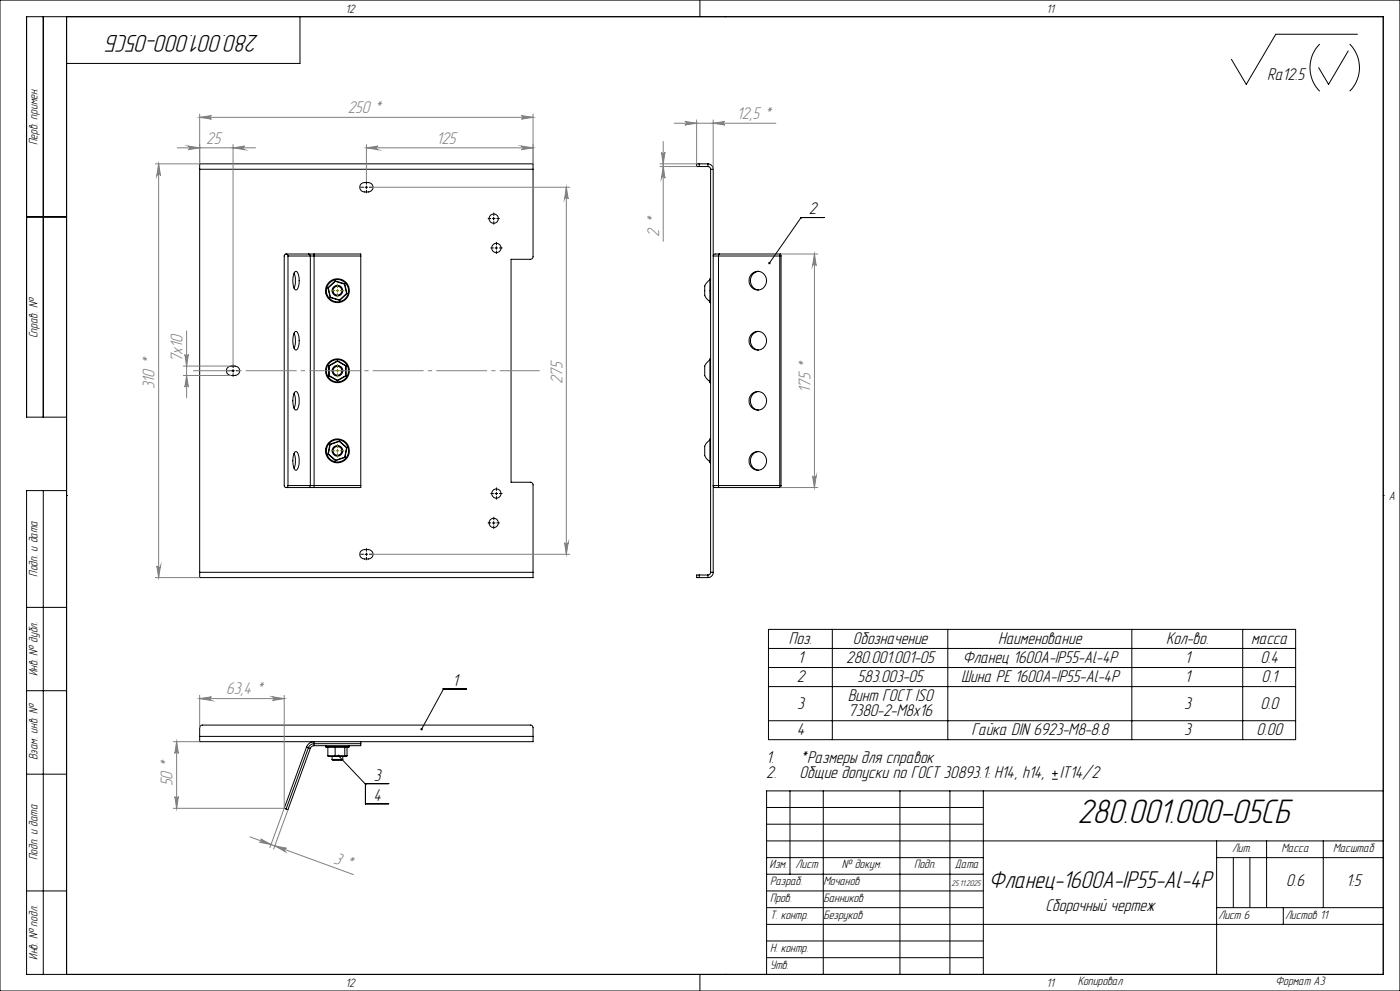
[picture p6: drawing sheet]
<svg xmlns="http://www.w3.org/2000/svg" width="420mm" height="297mm" viewBox="0 0 420 297" stroke-linecap="round" stroke-linejoin="round" font-family="sans-serif">
<g fill="none" stroke="#000" stroke-width=".3">
<path d="M0 0h420v297h-420zM13 5v120M20 5v287M90 5v14h-70M210 0v5M217.5 5h.1M395.9 13.2a10 10 0 0 0 0 14.1M404.5 15.3l-5.9 10-3-5M404.9 13.2a10 10 0 0 1 0 14.1M407.2 10.3h-24.5l-8.8 15-4.5-7.5M59.9 50.7v-1.6h100v1.6M59.9 50.7h100"/>
<path d="M59.9 50.7v120.8M108.4 55a2.65 2.65 0 0 1 3.3 .4 1.41 1.41 0 0 1-1.2 2.1 2.19 2.19 0 0 1-2.4-.7 1.52 1.52 0 0 1 .3-1.8zM109.5 56.1h.8M109.9 55.7v.8M159.9 50.7v26.2a.78 .78 0 0 1-.8 .8h-5.8v66.8h5.8a.78 .78 0 0 1 .8 .8v26.2M209.8 49.1h-.8v.8h.8M209.8 49.1h2.6M209.8 49.1v.8M209.8 49.9h2.6M212.4 49.1a1.63 1.63 0 0 1 1.6 1.6M212.4 49.9l.6 .4 .2 .4M212.4 49.1v.8"/>
<path d="M213.2 50.7h.8M213.2 50.7v120.8M214 50.7v120.8M8 65h12M85.8 76.1l.5 .3 .1 .3M85.8 76.1l-.4 .3-.1 .3v68.8l.1 .4 .4 .2M85.8 76.1h6.7M86.4 76.7h6.7M86.4 76.7v68.8M92.5 76.1l.5 .3 .1 .3M92.5 76.1h1.7M93.1 76.7h1.1"/>
<path d="M93.1 76.7v68.8M94.2 76.1v.6M94.2 76.1h14v.6M94.2 76.7h14M94.2 76.7v68.8M108.2 76.7v68.8M147.7 65.5h.8M148.1 65.1v.8M148.5 74.3h.8M148.9 73.9v.8M215.5 76.7h18.4M215.5 76.7v68.8"/>
<path d="M215.8 76.1l-.3 .6M215.8 76.1a1.34 1.34 0 0 0-1.8 .6h1.5M215.8 76.1h18.3M233.9 76.7v68.8M234.1 76.1l-.2 .6M234.1 76.1l.2 .4v69.3l-.2 .3M240.2 65.4h.1M240.2 65.2h7M240.2 65.4l-9.4 13.4M88.2 81.8a6.9 6.9 0 0 1 0 4.6M88.2 99.9a6.8 6.8 0 0 1 0 4.5M88.6 99.4l.2-.1a3.6 3.6 0 0 1 .9 3.4l-.3 1.6-.6 .6a3.5 3.5 0 0 1-.9-3.4l.2-1.1z"/>
<path d="M88.6 81.4l.2-.1a3.6 3.6 0 0 1 .9 3.4l-.3 1.6-.6 .6a3.5 3.5 0 0 1-.9-3.4l.2-1.1zM98.4 86.3h.1M98.4 86.3l.7 2.9M98.5 86.3l.6 2.8M99.1 89.2l2.8 .8M99.1 89.1l2.8 .8M99.1 89.1v.1M100.5 84.2l-2.1 2.1M100.5 84.2l.1 .1M100.5 84.2l2.9 .9M100.6 84.3l-2.1 2M100.6 84.3l2.7 .9"/>
<path d="M101.9 89.9v.1M103.3 85.2l.7 2.7M103.4 85.1l-.1 .1M103.4 85.1l.7 2.9M104 87.9l-2.1 2M104 87.9l.1 .1M104.1 88l-2.2 2M213 83.9l-.7 .6a2.53 2.53 0 0 0-.9 2.6 2.81 2.81 0 0 0 1.6 3.2M213.2 83.6h-.2v7.1h.2M225.3 82.4a2.73 2.73 0 0 1 4.4 .4 2.73 2.73 0 0 1-1.8 4.1 2.78 2.78 0 0 1-2.8-1.4 2.78 2.78 0 0 1 .2-3.1zM227.5 81.3a2.83 2.83 0 0 0-2.4 2.8 2.83 2.83 0 0 0 2.4 2.8M227.5 99.3a2.81 2.81 0 0 0-2.4 2.8 2.81 2.81 0 0 0 2.4 2.8"/>
<path d="M68.4 110.1a2.35 2.35 0 0 1 3.5 .8 1.43 1.43 0 0 1-1.4 1.6 2.19 2.19 0 0 1-2.4-.7 1.46 1.46 0 0 1 .3-1.7zM69.5 111.1h.8M69.9 110.7v.8M88.2 117.9a6.8 6.8 0 0 1 0 4.5M88.4 117.6l.4-.3a3.6 3.6 0 0 1 .9 3.5l-.5 1.9a.49 .49 0 0 1-.8 0 6.3 6.3 0 0 1 0-5.1zM98.6 109.6l.1 .1M98.6 109.6v3M98.6 112.6l2.6 1.5M98.7 112.6l2.5 1.4M98.7 109.7v2.9M98.7 112.6h-.1M101.2 108.3l-2.5 1.4"/>
<path d="M101.2 108.1l-2.6 1.5M101.2 108.1v.2M101.2 114v.1M101.2 108.3l2.5 1.4M101.2 108.1l2.6 1.5M103.7 112.6l-2.5 1.4M103.7 112.6h.1M103.7 109.7v2.9M103.8 109.6l-.1 .1M103.8 112.6l-2.6 1.5M103.8 109.6v3M213 107.9l-.7 .6a2.58 2.58 0 0 0-.9 2.8 2.69 2.69 0 0 0 1.6 3"/>
<path d="M213.2 107.6h-.2v7.1h.2M225.3 100.4a2.73 2.73 0 0 1 4.4 .4 2.73 2.73 0 0 1-1.8 4 2.78 2.78 0 0 1-2.8-1.3 2.78 2.78 0 0 1 .2-3.1zM225.7 117.9a2.68 2.68 0 0 1 3.7 .5 2.68 2.68 0 0 1-.4 3.8 2.68 2.68 0 0 1-3.7-.3 2.97 2.97 0 0 1 .4-4zM227.5 117.3a2.81 2.81 0 0 0-2.4 2.8 2.81 2.81 0 0 0 2.4 2.8M20 125h-12v-120h407v287h-407v-145h12M88.2 135.9a6.8 6.8 0 0 1 0 4.5M88.4 135.6l.4-.3a3.6 3.6 0 0 1 .9 3.4l-.3 1.6-.6 .6a3.5 3.5 0 0 1-.9-3.4zM98.4 136.1l2.2 2M98.5 136.1l2.2 1.8M98.5 136.1h-.1M99 133.1l-.6 3M99 133.1l.1 .1"/>
<path d="M99.1 133.2l-.6 2.9M100.7 137.9l-.1 .2M101.8 132.3l-2.7 .9M101.8 132.3l2.2 1.9M101.8 132.2v.1M101.8 132.2l2.3 2M101.8 132.2l-2.8 .9M103.4 137l-2.7 .9M103.4 137l.1 .1M103.5 137.1l-2.9 1M104 134.2l-.6 2.8M104.1 134.2l-.6 2.9"/>
<path d="M104.1 134.2h-.1M213 131.9l-.7 .6a2.63 2.63 0 0 0-.9 2.8 2.92 2.92 0 0 0 1.6 3M213.2 131.5h-.2v7.2h.2M225.7 135.9a2.69 2.69 0 0 1 4.3 2.2 2.69 2.69 0 0 1-4.3 2.2 2.92 2.92 0 0 1 0-4.4zM227.5 135.3a2.81 2.81 0 0 0-2.4 2.8 2.81 2.81 0 0 0 2.4 2.8M13 147v145M20 148.5h.1M85.8 146.1h6.7M86.4 145.5l-.1 .4-.5 .2M86.4 145.5h6.7M92.5 146.1h1.7M93.1 145.5l-.1 .4-.5 .2"/>
<path d="M93.1 145.5h1.1M94.2 145.5v.6M94.2 145.5h14M108.2 145.5v.6h-14M147.7 156.7h.8M148.1 156.3v.8M148.5 147.9h.8M148.9 147.5v.8M215.5 145.5l.3 .6M215.5 145.5h-1.4a.73 .73 0 0 0 .4 .7 .73 .73 0 0 0 .8-.1h.5M215.5 145.5h18.4M215.8 146.1h18.3"/>
<path d="M233.9 145.5l.2 .6M415 148.5h.1M59.9 171.5v1.6h100v-1.6M59.9 171.5h100M108.4 165.1a2.35 2.35 0 0 1 3.5 .8 1.43 1.43 0 0 1-1.4 1.6 2.19 2.19 0 0 1-2.4-.7 1.46 1.46 0 0 1 .3-1.7zM109.5 166.1h.8M109.9 165.7v.8M209.8 172.3h-.8v.8h.8M209.8 173.1h2.6M209.8 172.3v.8M209.8 172.3h2.6M212.4 172.3v.8"/>
<path d="M213.2 171.5l-.2 .5-.6 .3M213.2 171.5h.8M214 171.5a1.57 1.57 0 0 1-1.6 1.6M8 182h12M230.5 188.6h158.2v33.1h-158.2zM230.5 194.3h158.2M249.7 188.6v33.1M284.3 188.6v33.1M339.5 188.6v33.1M372.8 188.6v33.1M8 207h12M133 206.7h.1"/>
<path d="M133 206.4h6.9M133 206.7l-6.5 11.8M230.5 200.1h158.2M230.5 205.8h158.2M230.5 216h158.2M8 232h12M59.9 220.7v-2.6a.78 .78 0 0 1 .8-.8h98.4a.78 .78 0 0 1 .8 .8v2.6M59.9 220.7v1.6h100v-1.6M59.9 220.7h100M92 223.9l.5 .2M92 223.9l-6.7 18.3 .5 .3M92.5 224.1l.6 .2"/>
<path d="M92.5 224.1l-6.7 18.4M93.1 224.3l-6.7 18.3-.6-.1M94.2 222.9a1.82 1.82 0 0 0-1.7 1.2M94.2 222.9v.6M94.2 223.5l-.7 .2-.4 .6M94.2 222.9v-.5a2.06 2.06 0 0 0-2.2 1.5M94.2 222.9h14M97.6 223.7l.2 .3h6.9l.1-.3M97.6 223.7h7.2M97.9 223.5l-.3 .2M98.4 226.5h5.7M98.4 226.5l.1 .2h5.5l.1-.2"/>
<path d="M98.4 224v2.5M99.6 227.6h3.2M99.6 227.6l.3 .3h2.7l.2-.3M99.6 226.7v.9M100.5 224l.1 2.7M101.6 226.5l8 8.5M102.8 226.7v.9M103.4 224l-.1 2.7M104.1 224v2.5M104.6 223.5l.2 .2M108.2 222.3v.6M108.2 222.9v.6h-14"/>
<path d="M109.6 235h.1M116.6 234.8h-7v6.1h7M237 237v25M247 237v55M270 237v55M285 237v55M295 237v55M315.6 233.5h1.7M315.6 231.8h1.7M316.5 231v1.7M415 237h-185v55M230 242h65"/>
<path d="M230 247h65M230 252h185M230 257h65M365 252v40M365 257h50M370 257v15M375 257v15M380 252v20M397 252v20M8 267h12M230 267h65M230 272h65"/>
<path d="M230 277h185M230 262h65M365 272h50M385 272v5M210 292v5M217.5 292h.1M230 282h65M230 287h65"/>
<circle cx="148.1" cy="65.5" r="1.4"/>
<circle cx="148.9" cy="74.3" r="1.41"/>
<circle cx="101.2" cy="87.1" r="3.3"/>
<circle cx="101.2" cy="87.1" r="1.6"/>
<circle cx="101.2" cy="87.1" r="1.33"/>
<circle cx="101.2" cy="87.1" r="3.6"/>
<circle cx="101.2" cy="111.1" r="3.6"/>
<circle cx="101.2" cy="111.1" r="1.61"/>
<circle cx="101.2" cy="111.1" r="1.32"/>
<circle cx="101.2" cy="111.1" r="3.3"/>
<circle cx="101.2" cy="135.1" r="1.33"/>
<circle cx="101.2" cy="135.1" r="3.6"/>
<circle cx="101.2" cy="135.1" r="3.3"/>
<circle cx="101.2" cy="135.1" r="1.6"/>
<circle cx="148.1" cy="156.7" r="1.4"/>
<circle cx="148.9" cy="147.9" r="1.4"/>
</g>
<g fill="none" stroke="#808080" stroke-width=".3">
<path d="M59.9 35.2l3.5-.6a.53 .53 0 0 0-.5 .6 .53 .53 0 0 0 .5 .5zM59.9 34.2v14.9h-13.3M59.9 35.2h100M156.4 34.6l3.5 .6-3.5 .5a.53 .53 0 0 0 .5-.5 .53 .53 0 0 0-.5-.6zM159.9 34.2v14.9M202.2 36.9h30.6M205.5 36.4l3.5 .5-3.5 .6a.53 .53 0 0 0 .5-.6 .53 .53 0 0 0-.5-.5zM209 35.9v13.2h-11M214 36.9l3.5-.5a.53 .53 0 0 0-.5 .5 .53 .53 0 0 0 .5 .6zM214 35.9v14.8M47.6 49.1l.6 3.5a.55 .55 0 0 0-.6-.5 .55 .55 0 0 0-.5 .5zM47.6 49.1v124"/>
<path d="M53.2 44.3h23.5M56.4 43.8l3.5 .5-3.5 .6a.55 .55 0 0 0 .5-.6 .55 .55 0 0 0-.5-.5zM69.9 44.3l3.5-.5a.55 .55 0 0 0-.5 .5 .55 .55 0 0 0 .5 .6zM69.9 43.3v66M109.9 44.3l3.5-.5a.55 .55 0 0 0-.5 .5 .55 .55 0 0 0 .5 .6zM109.9 43.3v11M109.9 44.3h50M111.7 56.1h59.2M156.4 43.8l3.5 .5-3.5 .6a.55 .55 0 0 0 .5-.6 .55 .55 0 0 0-.5-.5zM169.9 56.1l.6 3.5a.55 .55 0 0 0-.6-.5 .55 .55 0 0 0-.5 .5zM169.9 56.1v110M198 49.9h11"/>
<path d="M198.4 45.6a.53 .53 0 0 0 .6 .5 .53 .53 0 0 0 .5-.5l-.5 3.5zM199 49.9l.5 3.5a.53 .53 0 0 0-.5-.5 .53 .53 0 0 0-.6 .5zM199 42.4v29.9M234.1 76.1h11.2M244.3 76.1l.6 3.5a.55 .55 0 0 0-.6-.5 .55 .55 0 0 0-.5 .5zM244.3 76.1v70M56 99.2v20M55 112.5h14.3M55 109.7h14.3M55.5 106.2a.53 .53 0 0 0 .5 .5 .53 .53 0 0 0 .5-.5l-.5 3.5zM56 112.5l.5 3.5a.53 .53 0 0 0-.5-.5 .53 .53 0 0 0-.5 .5zM234.1 146.1h11.2"/>
<path d="M243.8 142.6a.55 .55 0 0 0 .5 .5 .55 .55 0 0 0 .6-.5l-.6 3.5zM46.6 173.1h13.3M47.1 169.6a.55 .55 0 0 0 .5 .5 .55 .55 0 0 0 .6-.5l-.6 3.5zM111.7 166.1h59.2M169.4 162.6a.55 .55 0 0 0 .5 .5 .55 .55 0 0 0 .6-.5l-.6 3.5zM59.9 209.4l3.5-.6a.55 .55 0 0 0-.5 .6 .55 .55 0 0 0 .5 .5zM59.9 208.4v9.7M59.9 209.4h25.4M81.8 208.8l3.5 .6-3.5 .5a.55 .55 0 0 0 .5-.5 .55 .55 0 0 0-.5-.6zM85.3 208.4v33.8M52 222.3h7.9M52.5 238.7a.53 .53 0 0 0 .5 .6 .53 .53 0 0 0 .5-.6l-.5 3.5z"/>
<path d="M53 222.3l.5 3.5a.53 .53 0 0 0-.5-.5 .53 .53 0 0 0-.5 .5zM53 222.3v19.9M52 242.2h33.3M75 250.8l31 11.3M78.2 251.4l3.1 1.7-3.4-.7a.53 .53 0 0 0 .6-.3 .53 .53 0 0 0-.3-.7zM82.4 253.5l3.5 .7a.55 .55 0 0 0-.6 .3 .55 .55 0 0 0 .2 .7zM85.3 242.2l-4.3 11.8M86.4 242.7l-4.3 11.8"/>
</g>
<g fill="none" stroke="#000" stroke-width=".3" stroke-dasharray="15.2 1.3 1.3 1.3" stroke-linecap="butt">
<path d="M109.1 56.1h-1M109.9 55.3v-1M109.9 56.9v1M110.7 56.1h1M147.3 65.5h-1M148.1 74.3h-1M148.1 64.7v-1M148.1 66.3v1M148.9 73.5v-1M148.9 75.1v1M148.9 65.5h1M149.7 74.3h1"/>
<path d="M69.1 111.1h-1M69.9 110.3v-1M69.9 111.9v1M70.7 111.1h1M147.3 156.7h-1M148.1 147.9h-1M148.1 155.9v-1M148.1 157.5v1M148.9 147.1v-1M148.9 148.7v1M148.9 156.7h1M149.7 147.9h1"/>
<path d="M109.1 166.1h-1M109.9 165.3v-1M109.9 166.9v1M110.7 166.1h1"/>
</g>
<path d="M100.5 87.1h-1.2M101.3 86.3v-1.2M101.3 87.9v1.2M102.1 87.1h1.2M100.5 111.1h-1.2M101.3 110.3v-1.2M101.3 111.9v1.2M102.1 111.1h1.2M100.5 135.1h-1.2M101.3 134.3v-1.2M101.3 135.9v1.2M102.1 135.1h1.2" fill="none" stroke="#808000" stroke-width=".3" stroke-dasharray="15.2 1.3 1.3 1.3" stroke-linecap="butt"/>
<path d="M57.9 111.1h104" fill="none" stroke="#808080" stroke-width=".3" stroke-dasharray="15.2 1.3 1.3 1.3" stroke-dashoffset="3.2" stroke-linecap="butt"/>
<path d="M100.8 87.1h.8M101.2 86.7v.8M100.8 111.1h.8M101.2 110.7v.8M100.8 135.1h.8M101.2 134.7v.8" fill="none" stroke="#808000" stroke-width=".3"/>
<path d="M126.3 218.2l-.2 .3 .2 .4 .2-.4-.2 .4a.36 .36 0 0 0 .5-.4 .36 .36 0 0 0-.5-.3zM101.2 226.3a.35 .35 0 0 0 .3 .6 .35 .35 0 0 0 .4-.4 .35 .35 0 0 0-.6-.2l.3 .2zM230.6 78.6v.6l.2-.4-.2 .4a.36 .36 0 0 0 .6-.3 .36 .36 0 0 0-.6-.3z" fill="#000"/>
<g fill="#808080">
<path d="M205.5 36.4l3.5 .5-3.5 .6a.53 .53 0 0 0 .5-.6 .53 .53 0 0 0-.5-.5zM214 36.9l3.5-.5a.53 .53 0 0 0-.5 .5 .53 .53 0 0 0 .5 .6z"/>
<path d="M109.9 44.3l3.5-.5a.55 .55 0 0 0-.5 .5 .55 .55 0 0 0 .5 .6zM156.4 43.8l3.5 .5-3.5 .6a.55 .55 0 0 0 .5-.6 .55 .55 0 0 0-.5-.5z"/>
<path d="M81.8 208.8l3.5 .6-3.5 .5a.55 .55 0 0 0 .5-.5 .55 .55 0 0 0-.5-.6zM59.9 209.4l3.5-.6a.55 .55 0 0 0-.5 .6 .55 .55 0 0 0 .5 .5z"/>
<path d="M199 49.9l.5 3.5a.53 .53 0 0 0-.5-.5 .53 .53 0 0 0-.6 .5zM198.4 45.6a.53 .53 0 0 0 .6 .5 .53 .53 0 0 0 .5-.5l-.5 3.5z"/>
<path d="M56 112.5l.5 3.5a.53 .53 0 0 0-.5-.5 .53 .53 0 0 0-.5 .5zM55.5 106.2a.53 .53 0 0 0 .5 .5 .53 .53 0 0 0 .5-.5l-.5 3.5z"/>
<path d="M52.5 238.7a.53 .53 0 0 0 .5 .6 .53 .53 0 0 0 .5-.6l-.5 3.5zM53 222.3l.5 3.5a.53 .53 0 0 0-.5-.5 .53 .53 0 0 0-.5 .5z"/>
<path d="M47.6 49.1l.6 3.5a.55 .55 0 0 0-.6-.5 .55 .55 0 0 0-.5 .5zM47.1 169.6a.55 .55 0 0 0 .5 .5 .55 .55 0 0 0 .6-.5l-.6 3.5z"/>
<path d="M169.9 56.1l.6 3.5a.55 .55 0 0 0-.6-.5 .55 .55 0 0 0-.5 .5zM169.4 162.6a.55 .55 0 0 0 .5 .5 .55 .55 0 0 0 .6-.5l-.6 3.5zM244.3 76.1l.6 3.5a.55 .55 0 0 0-.6-.5 .55 .55 0 0 0-.5 .5zM243.8 142.6a.55 .55 0 0 0 .5 .5 .55 .55 0 0 0 .6-.5l-.6 3.5z"/>
<path d="M78.2 251.4l3.1 1.7-3.4-.7a.53 .53 0 0 0 .6-.3 .53 .53 0 0 0-.3-.7zM82.4 253.5l3.5 .7a.55 .55 0 0 0-.6 .3 .55 .55 0 0 0 .2 .7z"/>
<path d="M59.9 35.2l3.5-.6a.53 .53 0 0 0-.5 .6 .53 .53 0 0 0 .5 .5zM156.4 34.6l3.5 .6-3.5 .5a.53 .53 0 0 0 .5-.5 .53 .53 0 0 0-.5-.6zM56.4 43.8l3.5 .5-3.5 .6a.55 .55 0 0 0 .5-.6 .55 .55 0 0 0-.5-.5zM69.9 44.3l3.5-.5a.55 .55 0 0 0-.5 .5 .55 .55 0 0 0 .5 .6z"/>
</g>
<text font-size="10.5" x="323.2" y="246.7">280.001.000-05СБ</text>
<g font-size="7.5">
<text x="77.7" y="10.4" transform="rotate(-180 77.7 10.4)">280.001.000-05СБ</text>
<text x="296.7" y="266.1">Фланец-1600А-IP55-Al-4P</text>
</g>
<g font-size="5.3">
<text x="380.2" y="24">Ra12.5</text>
<text x="242.6" y="64.2">2</text>
<text x="236.7" y="193">Поз.</text>
<text x="255.9" y="193">Обозначение</text>
<text x="299.5" y="193">Наименование</text>
<text x="349.8" y="193">Кол-во.</text>
<text x="375.4" y="193">масса</text>
<text x="239.4" y="198.7">1</text>
<text x="253.9" y="198.7">280.001.001-05</text>
<text x="288.8" y="198.7">Фланец 1600А-IP55-Al-4P</text>
<text x="355.5" y="198.7">1</text>
<text x="378.1" y="198.7">0.4</text>
<text x="135.7" y="205.5">1</text>
<text x="239" y="204.5">2</text>
<text x="257.3" y="204.5">583.003-05</text>
<text x="288.4" y="204.5">Шина PE 1600А-IP55-Al-4P</text>
<text x="355.5" y="204.5">1</text>
<text x="378.5" y="204.5">0.1</text>
<text x="239.2" y="212.4">3</text>
<text x="254.3" y="210.1">Винт ГОСТ ISO</text>
<text x="254.5" y="214.7">7380-2-М8х16</text>
<text x="355.2" y="212.4">3</text>
<text x="378.1" y="212.4">0.0</text>
<text x="239" y="220.4">4</text>
<text x="291.4" y="220.4">Гайка DIN 6923-M8-8.8</text>
<text x="355.2" y="220.4">3</text>
<text x="377" y="220.4">0.00</text>
<text x="112.2" y="233.9">3</text>
<text x="229.9" y="228.6">1.</text>
<text x="229.9" y="233.3">2.</text>
<text x="239.9" y="228.6">*Размеры для справок</text>
<text x="239.9" y="233.3">Общие допуски по ГОСТ 30893.1: H14, h14,</text>
<text x="317.9" y="233.3">IT14/2</text>
<text x="112" y="240">4</text>
<text x="385.9" y="265.6">0.6</text>
<text x="403.9" y="265.6">1:5</text>
<text x="313.6" y="272.9">Сборочный чертеж</text>
</g>
<g font-size="5.3" fill="#808080">
<text x="104.3" y="33.9">250 *</text>
<text x="221" y="35.7">12,5 *</text>
<text x="61.9" y="43.1">25</text>
<text x="131" y="43.1">125</text>
<text x="197.8" y="70.9" transform="rotate(-90 197.8 70.9)">2 *</text>
<text x="54.8" y="108.5" transform="rotate(-90 54.8 108.5)">7х10</text>
<text x="46.4" y="116.6" transform="rotate(-90 46.4 116.6)">310 *</text>
<text x="168.7" y="115.2" transform="rotate(-90 168.7 115.2)">275</text>
<text x="243.1" y="117.7" transform="rotate(-90 243.1 117.7)">175 *</text>
<text x="67.9" y="208.1">63,4 *</text>
<text x="51.8" y="235.7" transform="rotate(-90 51.8 235.7)">50 *</text>
<text x="99.8" y="258.5" transform="rotate(20 99.8 258.5)">3 *</text>
</g>
<g font-size="3.8">
<text x="103.7" y="3.8">12</text>
<text x="313.9" y="3.8">11</text>
<text x="11.3" y="43.5" transform="rotate(-90 11.3 43.5)">Перв. примен.</text>
<text x="11.3" y="101.4" transform="rotate(-90 11.3 101.4)">Справ. №</text>
<text x="416.6" y="149.8">A</text>
<text x="11.3" y="172.8" transform="rotate(-90 11.3 172.8)">Подп. и дата</text>
<text x="11.3" y="202.7" transform="rotate(-90 11.3 202.7)">Инв. № дубл.</text>
<text x="11.3" y="227.8" transform="rotate(-90 11.3 227.8)">Взам. инв. №</text>
<text x="11.3" y="257.8" transform="rotate(-90 11.3 257.8)">Подп. и дата</text>
<text x="369.6" y="255.2">Лит.</text>
<text x="384.4" y="255.2">Масса</text>
<text x="399.9" y="255.2">Масштаб</text>
<text x="230.9" y="260.2">Изм.</text>
<text x="238.7" y="260.2">Лист</text>
<text x="252.6" y="260.2">№ докум.</text>
<text x="274.2" y="260.2">Подп.</text>
<text x="286.5" y="260.2">Дата</text>
<text x="231" y="265.3">Разраб.</text>
<text x="247" y="265.4">Мочанов</text>
<text x="231" y="275.3">Т. контр.</text>
<text x="231" y="270.3">Пров.</text>
<text x="247" y="275.3">Безруков</text>
<text x="247" y="270.4">Банников</text>
<text x="365.5" y="275.3">Лист 6</text>
<text x="385.5" y="275.3">Листов 11</text>
<text x="11.3" y="287.7" transform="rotate(-90 11.3 287.7)">Инв. № подл.</text>
<text x="231" y="285.3">Н. контр.</text>
<text x="231" y="290.3">Утв.</text>
<text x="103.7" y="295.8">12</text>
<text x="313.9" y="295.8">11</text>
<text x="323.3" y="295.2">Копировал</text>
<text x="382.7" y="295.2">Формат А3</text>
</g>
<text font-size="2.6" x="285.4" y="265.5">25.11.2025</text>
</svg>
